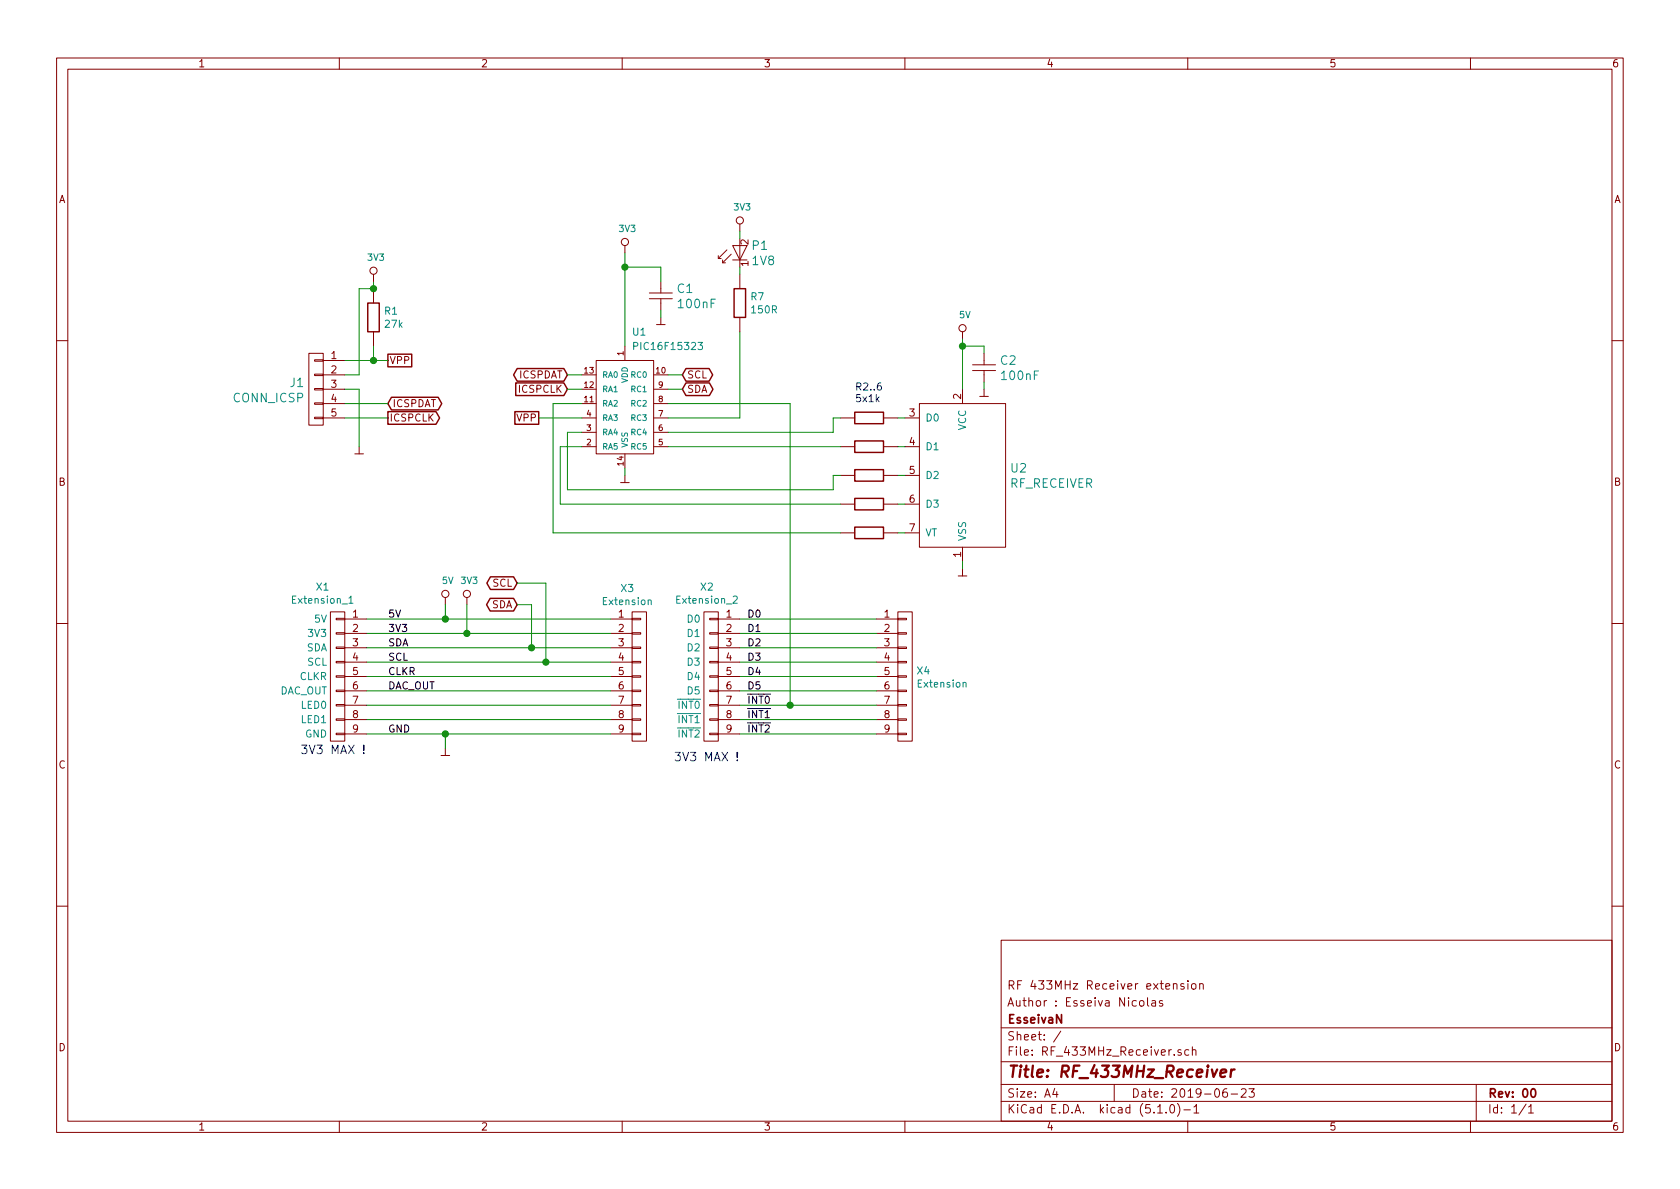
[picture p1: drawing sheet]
<svg xmlns="http://www.w3.org/2000/svg" width="297mm" height="210mm" viewBox="0 0 297 210" stroke-linecap="round" stroke-linejoin="round" font-family="sans-serif">
<g fill="none" stroke="#840000" stroke-width=".18">
<path d="M10 10.3h277v189.9h-277zM12 12.2h273v186.1h-273zM60 10.3v1.9M110 10.3v1.9M160 10.3v1.9M210 10.3v1.9M260 10.3v1.9M130.8 39.6v1.3M66 48.5v1.3M66 51v2.6M66 58.7v2.5M110.5 43.4v1.3"/>
<path d="M114.8 51.8h4.1M114.8 52.8h4.1M116.1 57.4h1.5M116.8 49.8v2M116.8 52.8v2.1M116.8 56.1v1.3M127 45.2v.5h.5M127.8 46v.5h.5M128.5 44.2l-1.5 1.5M129.3 45l-1.5 1.5M129.5 43.4h2.6l-1.3 2.6zM129.5 46h2.6"/>
<path d="M130.8 43.4v2.6M130.8 48.5v2.5M130.8 56.1v2.6M170.2 58.7v1.2M10 60.2h2M54.6 62.5h2.5v12.7h-2.5zM55.6 73.8h1.5v.2h-1.5zM55.6 71.2h1.5v.3h-1.5zM55.6 68.7h1.5v.3h-1.5zM55.6 66.2h1.5v.2h-1.5zM55.6 63.6h1.5v.3h-1.5zM57.1 73.9h3.9"/>
<path d="M57.1 66.3h3.9M57.1 71.4h3.9M57.1 68.8h3.9M57.1 63.7h3.9M63.5 79v1.3M102.9 73.9h2.5M102.9 79h2.5M102.9 66.3h2.5M102.9 71.4h2.5M102.9 68.8h2.5M102.9 76.4h2.5M105.4 63.7h10.2v16.6h-10.2z"/>
<path d="M110.5 61.2v2.5M115.6 73.9h2.5M115.6 79h2.5M115.6 66.3h2.5M115.6 71.4h2.5M115.6 68.8h2.5M115.6 76.4h2.5M148.6 73.9h2.5M148.6 79h2.5M156.2 73.9h2.5M156.2 79h2.5M160 73.9h2.6"/>
<path d="M160 79h2.6M162.6 71.4h15.2v25.4h-15.2zM170.2 68.8v2.6M172 64.5h4M172 65.5h4M173.2 70.1h1.6M174 62.5v2M174 65.5v2.1M174 68.8v1.3M285 60.2h2M62.7 80.3h1.6M109.7 85.3h1.6"/>
<path d="M110.5 80.3v2.5M110.5 84.1v1.2M148.6 84.1h2.5M148.6 89.1h2.5M148.6 94.2h2.5M156.2 84.1h2.5M156.2 89.1h2.5M156.2 94.2h2.5M160 84.1h2.6M160 89.1h2.6M160 94.2h2.6M170.2 96.8v2.5"/>
<path d="M10 110.3h2M58.4 108.2h2.6v22.9h-2.6zM59.4 119.5h1.6v.3h-1.6zM59.4 117h1.6v.2h-1.6zM59.4 114.4h1.6v.3h-1.6zM59.4 111.9h1.6v.2h-1.6zM59.4 109.3h1.6v.3h-1.6zM61 109.5h3.8M61 112h3.8M61 114.5h3.8M61 117.1h3.8M61 119.6h3.8"/>
<path d="M78.7 105.7v1.2M82.5 105.7v1.2M107.9 109.5h3.9M107.9 112h3.9M107.9 114.5h3.9M107.9 117.1h3.9M107.9 119.6h3.9M111.8 108.2h2.5v22.9h-2.5zM111.8 119.5h1.5v.3h-1.5zM111.8 117h1.5v.2h-1.5zM111.8 114.4h1.5v.3h-1.5zM111.8 111.9h1.5v.2h-1.5z"/>
<path d="M111.8 109.3h1.5v.3h-1.5zM124.5 108.2h2.5v22.9h-2.5zM125.5 119.5h1.5v.3h-1.5zM125.5 117h1.5v.2h-1.5zM125.5 114.4h1.5v.3h-1.5zM125.5 111.9h1.5v.2h-1.5zM125.5 109.3h1.5v.3h-1.5zM127 109.5h3.8M127 112h3.8M127 114.5h3.8M127 117.1h3.8M127 119.6h3.8"/>
<path d="M154.9 109.5h3.8M154.9 112h3.8M154.9 114.5h3.8M154.9 117.1h3.8M154.9 119.6h3.8M158.7 108.2h2.6v22.9h-2.6zM158.7 119.5h1.6v.3h-1.6zM158.7 117h1.6v.2h-1.6zM158.7 114.4h1.6v.3h-1.6zM158.7 111.9h1.6v.2h-1.6zM158.7 109.3h1.6v.3h-1.6zM169.4 101.8h1.5"/>
<path d="M170.2 100.6v1.2M285 110.3h2M59.4 129.7h1.6v.2h-1.6zM59.4 127.1h1.6v.3h-1.6zM59.4 124.6h1.6v.2h-1.6zM59.4 122h1.6v.3h-1.6zM61 122.2h3.8M61 124.7h3.8M61 127.2h3.8M61 129.8h3.8M78 133.6h1.5M78.7 132.3v1.3"/>
<path d="M107.9 122.2h3.9M107.9 124.7h3.9M107.9 127.2h3.9M107.9 129.8h3.9M111.8 129.7h1.5v.2h-1.5zM111.8 127.1h1.5v.3h-1.5zM111.8 124.6h1.5v.2h-1.5zM111.8 122h1.5v.3h-1.5zM125.5 129.7h1.5v.2h-1.5zM125.5 127.1h1.5v.3h-1.5zM125.5 124.6h1.5v.2h-1.5zM125.5 122h1.5v.3h-1.5z"/>
<path d="M127 122.2h3.8M127 124.7h3.8M127 127.2h3.8M127 129.8h3.8M154.9 122.2h3.8M154.9 124.7h3.8M154.9 127.2h3.8M154.9 129.8h3.8M158.7 129.7h1.6v.2h-1.6zM158.7 127.1h1.6v.3h-1.6zM158.7 124.6h1.6v.2h-1.6zM158.7 122h1.6v.3h-1.6z"/>
<path d="M10 160.2h2M177 166.3h108v32h-108zM201.5 177.1l.3-.2 .4 .2v.7l-.2 .1-.5-.1zM202.9 176.4v1.3l.2 .2M203.7 177h.6v.9M204.3 177.3l-.5 .1-.2 .2 .2 .3 .5-.1M205.5 177l-.3-.1-.2 .2 .1 .3 .4 .1v.3h-.5M207.5 174.1l.2-.2 .4 .1v.9M209.3 174l-.3-.1-.2 .2v.3l.5 .1v.3h-.5M210 173.4v.2M210 173.9v1M210.7 174.1l.3-.2 .4 .2v.7l-.2 .1-.5-.1z"/>
<path d="M212.1 174.1l.2-.2 .4 .1 .1 .9M212.1 173.9v1M285 160.2h2M60 198.3v1.9M110 198.3v1.9M160 198.3v1.9M177 194.8h108M177 191.8h108M177 187.8h108M177 181.8h108M186.5 192.5l-.4 1h1M186.8 193v1"/>
<path d="M187.6 182.3l-1.3 2M197 191.8v3M204.7 196.8h.8M206.2 196.7v.1M207 195.4l.3-.1a.94 .94 0 0 1 0 1.5 .82 .82 0 0 1-.3-1.4zM208.2 195.1a1.71 1.71 0 0 1 0 2.3M208.8 185.7l-.3-.1-.2 .2v.2l.5 .2v.3h-.5M209.3 196.3h1.2M210 198.3v1.9M210.2 185.7l-.4-.1-.3 .3 .1 .6h.6M210.8 185.7l.2-.1 .4 .1 .1 .9M210.8 185.1v1.5"/>
<path d="M211.1 195.8l.4-.5v1.5M211.1 196.8h.9M216.9 192.5a.62 .62 0 0 0-.7 .7l.1 .7 .2 .1 .5-.1v-.5l-.1-.2-.4-.1-.3 .3M217.7 193.5h1.1M219.5 192.7l.2-.2h.3l.3 .2v.3v.2l-.9 .8h.9M220.8 192.5h1l-.5 .6 .4 .1v.7l-.2 .1-.7-.1M260 198.3v1.9M261 191.8v6.5M269.8 195.2l-1.2 2M270.3 195.8l.4-.5v1.5M270.3 196.8h.8"/>
<circle cx="130.8" cy="39" r=".63"/>
<circle cx="66" cy="47.9" r=".63"/>
<circle cx="110.5" cy="42.8" r=".63"/>
<circle cx="170.2" cy="58" r=".63"/>
<circle cx="78.7" cy="105" r=".63"/>
<circle cx="82.5" cy="105" r=".63"/>
</g>
<path d="M270.9 192.6l.1-.1a.81 .81 0 0 1 .6 .6 .81 .81 0 0 1-.3 .8l-.1 .1a.8 .8 0 0 1-.6-.6 .8 .8 0 0 1 .3-.8z" fill="none" stroke="#840000" stroke-width=".3"/>
<path d="M215.8 189.8l1-.2-.1-.4-.5-.1-.4 .3v.9l.2 .1 .6-.1M217.7 189.1l-.1 1.3M218.3 189.1a.55 .55 0 0 0-.6 .4" fill="none" stroke="#840000" stroke-width=".41"/>
<g fill="none" stroke="#008400" stroke-width=".18">
<path d="M66 49.8v1.2h-2.5v15.3h-2.5M110.5 44.7v16.5M110.5 47.2h6.3v2.6M116.8 54.9v1.2M130.8 58.7v15.2h-12.7M130.8 40.9v1.3M130.8 47.2v1.3M170.2 59.9v8.9M61 63.7h7.6M61 68.8h2.5v10.2M61 71.4h7.6M61 73.9h7.6"/>
<path d="M66 61.2v2.5M95.2 73.9h7.7M100.3 68.8h2.6M100.3 66.3h2.6M102.9 71.4h-5.1v22.8h50.8M102.9 79h-3.8v10.1h49.5M102.9 76.4h-2.6v10.2h47v-2.5h1.3M118.1 68.8h2.5M118.1 66.3h2.5M118.1 71.4h21.6v53.3M118.1 79h30.5M148.6 73.9h-1.3v2.5h-29.2"/>
<path d="M158.7 73.9h1.3M158.7 79h1.3M170.2 61.2h3.8v1.3M174 67.6v1.2M110.5 82.8v1.3M158.7 84.1h1.3M158.7 89.1h1.3M158.7 94.2h1.3M170.2 99.3v1.3M64.8 109.5h43.1M64.8 112h43.1M64.8 114.5h43.1"/>
<path d="M64.8 117.1h43.1M64.8 119.6h43.1M78.7 106.9v2.6M82.5 106.9v5.1M91.4 106.9h2.6v7.6M91.4 103.1h5.1v14M130.8 109.5h24.1M130.8 112h24.1M130.8 114.5h24.1M130.8 117.1h24.1M130.8 119.6h24.1M64.8 129.8h43.1"/>
<path d="M64.8 122.2h43.1M64.8 127.2h43.1M64.8 124.7h43.1M78.7 129.8v2.5M130.8 129.8h24.1M130.8 122.2h24.1M130.8 127.2h24.1M130.8 124.7h24.1"/>
</g>
<path d="M112 61.2l.7-.1v-.4l-.7-.2v1.3M123.4 60.5h.8l-.4 .5 .4 .2v.5l-.2 .1-.6-.1M61.7 105.8l.4-.4v1.3M61.7 106.7h.7M114.6 106.2l.2-.1h.3v.8M129.6 105.5l.5-.1 .3 .4-.1 .2-.7 .7h.8M170.3 120.8l.2-.1h.3v.8" fill="none" stroke="#008484" stroke-width=".18"/>
<g fill="none" stroke="#840000" stroke-width=".25">
<path d="M65 53.6h2.1v5.1h-2.1zM129.8 51h2v5.1h-2zM68.6 72.8h8.5l.6 1.1-.6 1.1h-8.5zM68.6 62.6h4.2v2.3h-4.2zM69.2 70.3h8.3l.6 1.1-.6 1.1h-8.3l-.6-1.1zM91 72.8h4.2v2.2h-4.2zM91.2 67.7h8.5l.6 1.1-.6 1.1h-8.5zM91.4 65.2h8.3l.6 1.1-.6 1.1h-8.3l-.6-1.1zM121.3 65.2h4.1l.6 1.1-.6 1.1h-4.1l-.7-1.1zM121.3 67.7h4.1l.7 1.1-.7 1.1h-4.1l-.7-1.1zM151.1 72.9h5.1v2h-5.1zM151.1 78h5.1v2h-5.1z"/>
<path d="M151.1 83.1h5.1v2h-5.1zM151.1 88.1h5.1v2.1h-5.1zM151.1 93.2h5.1v2h-5.1zM86.7 105.8h4.1l.6 1.1-.6 1.1h-4.1l-.7-1.1zM86.7 102h4.1l.6 1.1-.6 1.1h-4.1l-.6-1.1z"/>
</g>
<g fill="#008400" stroke="#008400" stroke-width=".25">
<circle cx="66" cy="63.7" r=".51"/>
<circle cx="110.5" cy="47.2" r=".51"/>
<circle cx="170.2" cy="61.2" r=".51"/>
<circle cx="66" cy="51" r=".51"/>
<circle cx="78.7" cy="129.8" r=".51"/>
<circle cx="78.7" cy="109.5" r=".51"/>
<circle cx="82.6" cy="112" r=".51"/>
<circle cx="94" cy="114.5" r=".51"/>
<circle cx="96.5" cy="117.1" r=".51"/>
<circle cx="139.7" cy="124.7" r=".51"/>
</g>
<path d="M135.1 125.3h1.1" fill="none" stroke="#000" stroke-width=".18"/>
<path d="M53.3 131.8h1l-.5 .5 .4 .2v.6l-.2 .2h-.5l-.2-.2M119.4 133h.9l-.5 .6 .4 .2v.6l-.2 .1h-.4l-.2-.1" fill="none" stroke="#0000c2" stroke-width=".18"/>
<text font-size="2.8" fill="#840000" x="178" y="190.5">Title: RF_433MHz_Receiver</text>
<g font-size="2.1" fill="#008484">
<text x="133" y="44.2">P1</text>
<text x="133.1" y="46.9">1V8</text>
<text x="119.8" y="51.8">C1</text>
<text x="120.1" y="54.5">100nF</text>
<text x="176.9" y="64.5">C2</text>
<text x="41.3" y="71.1">CONN_ICSP</text>
<text x="51.3" y="68.4">J1</text>
<text x="177.2" y="67.2">100nF</text>
<text x="178.8" y="83.6">U2</text>
<text x="178.5" y="86.3">RF_RECEIVER</text>
</g>
<g font-size="2.1" fill="#0000c2">
<text x="54.6" y="133.3">3V3 MAX !</text>
<text x="120.6" y="134.6">3V3 MAX !</text>
</g>
<g font-size="2.1" fill="#840000">
<text x="178" y="178">Author : Esseiva Nicolas</text>
<text x="178" y="175">RF 433MHz Receiver extension</text>
<text x="178" y="184">Sheet: /</text>
<text x="178" y="181">EsseivaN</text>
<text x="178" y="186.7">File: RF_433MHz_Receiver.sch</text>
<text x="178" y="196.9">KiCad E.D.A. kicad (5.1.0)-1</text>
<text x="178" y="194.1">Size: A4</text>
<text x="200" y="194.1">Date: 2019-06-23</text>
<text x="263" y="194.1">Rev: 00</text>
<text x="263" y="196.9">Id: 1/1</text>
</g>
<g font-size="1.8" fill="#840000">
<text x="35" y="11.9">1</text>
<text x="85" y="11.9">2</text>
<text x="135" y="11.9">3</text>
<text x="185" y="11.9">4</text>
<text x="235" y="11.9">5</text>
<text x="285" y="11.9">6</text>
<text x="10.4" y="35.9">A</text>
<text x="285.4" y="35.9">A</text>
<text x="132.3" y="47.1" transform="rotate(-90 132.3 47.1)">1</text>
<text x="132.3" y="43.3" transform="rotate(-90 132.3 43.3)">2</text>
<text x="58.6" y="63.5">1</text>
<text x="68.8" y="64.4">VPP</text>
<text x="58.6" y="66">2</text>
<text x="58.6" y="68.6">3</text>
<text x="58.6" y="71.1">4</text>
<text x="91.8" y="66.9">ICSPDAT</text>
<text x="91.8" y="69.5">ICSPCLK</text>
<text x="121.4" y="66.9">SCL</text>
<text x="121.4" y="69.5">SDA</text>
<text x="169.9" y="70.6" transform="rotate(-90 169.9 70.6)">2</text>
<text x="58.6" y="73.7">5</text>
<text x="68.8" y="74.5">ICSPCLK</text>
<text x="69.4" y="72">ICSPDAT</text>
<text x="91.5" y="74.5">VPP</text>
<text x="160.8" y="73.7">3</text>
<text x="160.8" y="78.7">4</text>
<text x="160.8" y="83.8">5</text>
<text x="10.4" y="85.9">B</text>
<text x="160.8" y="88.9">6</text>
<text x="285.4" y="85.9">B</text>
<text x="160.8" y="94">7</text>
<text x="169.9" y="98.5" transform="rotate(-90 169.9 98.5)">1</text>
<text x="86.9" y="107.6">SDA</text>
<text x="87.1" y="103.8">SCL</text>
<text x="62.4" y="109.2">1</text>
<text x="62.4" y="111.8">2</text>
<text x="109.4" y="109.2">1</text>
<text x="109.4" y="111.8">2</text>
<text x="128.4" y="109.2">1</text>
<text x="128.4" y="111.8">2</text>
<text x="156.4" y="109.2">1</text>
<text x="156.4" y="111.8">2</text>
<text x="62.4" y="114.3">3</text>
<text x="62.4" y="116.8">4</text>
<text x="62.4" y="119.4">5</text>
<text x="109.4" y="114.3">3</text>
<text x="109.4" y="116.8">4</text>
<text x="109.4" y="119.4">5</text>
<text x="128.4" y="114.3">3</text>
<text x="128.4" y="116.8">4</text>
<text x="128.4" y="119.4">5</text>
<text x="156.4" y="114.3">3</text>
<text x="156.4" y="116.8">4</text>
<text x="156.4" y="119.4">5</text>
<text x="62.4" y="121.9">6</text>
<text x="62.4" y="124.5">7</text>
<text x="109.4" y="121.9">6</text>
<text x="109.4" y="124.5">7</text>
<text x="128.4" y="121.9">6</text>
<text x="128.4" y="124.5">7</text>
<text x="156.4" y="121.9">6</text>
<text x="156.4" y="124.5">7</text>
<text x="62.4" y="127">8</text>
<text x="62.4" y="129.5">9</text>
<text x="109.4" y="127">8</text>
<text x="109.4" y="129.5">9</text>
<text x="128.4" y="127">8</text>
<text x="128.4" y="129.5">9</text>
<text x="156.4" y="127">8</text>
<text x="156.4" y="129.5">9</text>
<text x="10.4" y="135.9">C</text>
<text x="285.4" y="135.9">C</text>
<text x="10.4" y="185.9">D</text>
<text x="285.4" y="185.9">D</text>
<text x="35" y="199.9">1</text>
<text x="85" y="199.9">2</text>
<text x="135" y="199.9">3</text>
<text x="185" y="199.9">4</text>
<text x="235" y="199.9">5</text>
<text x="285" y="199.9">6</text>
</g>
<g font-size="1.8" fill="#008484">
<text x="132.8" y="53.1">R7</text>
<text x="68" y="55.6">R1</text>
<text x="68.1" y="58">27k</text>
<text x="111.9" y="59.4">U1</text>
<text x="133" y="55.4">150R</text>
<text x="112.6" y="61.9">PIC16F15323</text>
<text x="163.6" y="74.5">D0</text>
<text x="170.8" y="76.1" transform="rotate(-90 170.8 76.1)">VCC</text>
<text x="163.6" y="79.6">D1</text>
<text x="163.6" y="84.7">D2</text>
<text x="163.6" y="89.8">D3</text>
<text x="163.6" y="94.9">VT</text>
<text x="170.8" y="95.8" transform="rotate(-90 170.8 95.8)">VSS</text>
<text x="51.8" y="106.8">Extension_1</text>
<text x="56" y="104.4">X1</text>
<text x="106.7" y="107">Extension</text>
<text x="109.9" y="104.7">X3</text>
<text x="119.8" y="106.8">Extension_2</text>
<text x="123.9" y="104.4">X2</text>
<text x="54.8" y="112.6">3V3</text>
<text x="55.8" y="110.1">5V</text>
<text x="121.7" y="110.1">D0</text>
<text x="121.7" y="112.6">D1</text>
<text x="54.2" y="115.2">SDA</text>
<text x="54.4" y="117.7">SCL</text>
<text x="121.7" y="115.2">D2</text>
<text x="121.7" y="117.7">D3</text>
<text x="162.2" y="119.3">X4</text>
<text x="49.4" y="122.8">DAC_OUT</text>
<text x="53" y="120.3">CLKR</text>
<text x="53.4" y="125.3">LED0</text>
<text x="120.1" y="125.3">INT0</text>
<text x="121.7" y="120.3">D4</text>
<text x="121.7" y="122.8">D5</text>
<text x="162.4" y="121.6">Extension</text>
<text x="53.4" y="127.9">LED1</text>
<text x="54" y="130.4">GND</text>
<text x="120.1" y="127.9">INT1</text>
<text x="120.1" y="130.4">INT2</text>
</g>
<g font-size="1.8" fill="#0000c2">
<text x="151.1" y="69.1">R2..6</text>
<text x="151.1" y="71.1">5x1k</text>
</g>
<g font-size="1.8">
<text x="68.6" y="111.8">3V3</text>
<text x="68.6" y="109.2">5V</text>
<text x="132.1" y="109.2">D0</text>
<text x="132.1" y="111.8">D1</text>
<text x="68.6" y="114.3">SDA</text>
<text x="68.6" y="116.8">SCL</text>
<text x="68.6" y="119.4">CLKR</text>
<text x="132.1" y="114.3">D2</text>
<text x="132.1" y="116.8">D3</text>
<text x="132.1" y="119.4">D4</text>
<text x="68.6" y="121.9">DAC_OUT</text>
<text x="132.1" y="121.9">D5</text>
<text x="132.1" y="124.5">INT0</text>
<text x="68.6" y="129.5">GND</text>
<text x="132.1" y="127">INT1</text>
<text x="132.1" y="129.5">INT2</text>
</g>
<g font-size="1.6" fill="#008484">
<text x="109.5" y="41">3V3</text>
<text x="129.8" y="37.2">3V3</text>
<text x="65.1" y="46.1">3V3</text>
<text x="169.6" y="56.3">5V</text>
<text x="78.2" y="103.2">5V</text>
<text x="81.6" y="103.2">3V3</text>
</g>
<g font-size="1.4" fill="#840000">
<text x="110.2" y="62.9" transform="rotate(-90 110.2 62.9)">1</text>
<text x="103.4" y="71.1">11</text>
<text x="103.4" y="68.6">12</text>
<text x="103.4" y="66">13</text>
<text x="116.1" y="66">10</text>
<text x="116.5" y="71.1">8</text>
<text x="116.5" y="68.6">9</text>
<text x="103.8" y="76.2">3</text>
<text x="103.8" y="73.7">4</text>
<text x="116.5" y="76.2">6</text>
<text x="116.5" y="73.7">7</text>
<text x="103.8" y="78.7">2</text>
<text x="110.2" y="82.3" transform="rotate(-90 110.2 82.3)">14</text>
<text x="116.5" y="78.7">5</text>
</g>
<g font-size="1.4" fill="#008484">
<text x="106.4" y="71.9">RA2</text>
<text x="106.4" y="69.3">RA1</text>
<text x="106.4" y="66.8">RA0</text>
<text x="111" y="67.8" transform="rotate(-90 111 67.8)">VDD</text>
<text x="111.7" y="66.8">RC0</text>
<text x="111.7" y="71.9">RC2</text>
<text x="111.7" y="69.3">RC1</text>
<text x="106.4" y="77">RA4</text>
<text x="106.4" y="74.4">RA3</text>
<text x="111.7" y="77">RC4</text>
<text x="111.7" y="74.4">RC3</text>
<text x="106.4" y="79.5">RA5</text>
<text x="111" y="79.2" transform="rotate(-90 111 79.2)">VSS</text>
<text x="111.7" y="79.5">RC5</text>
</g>
</svg>
